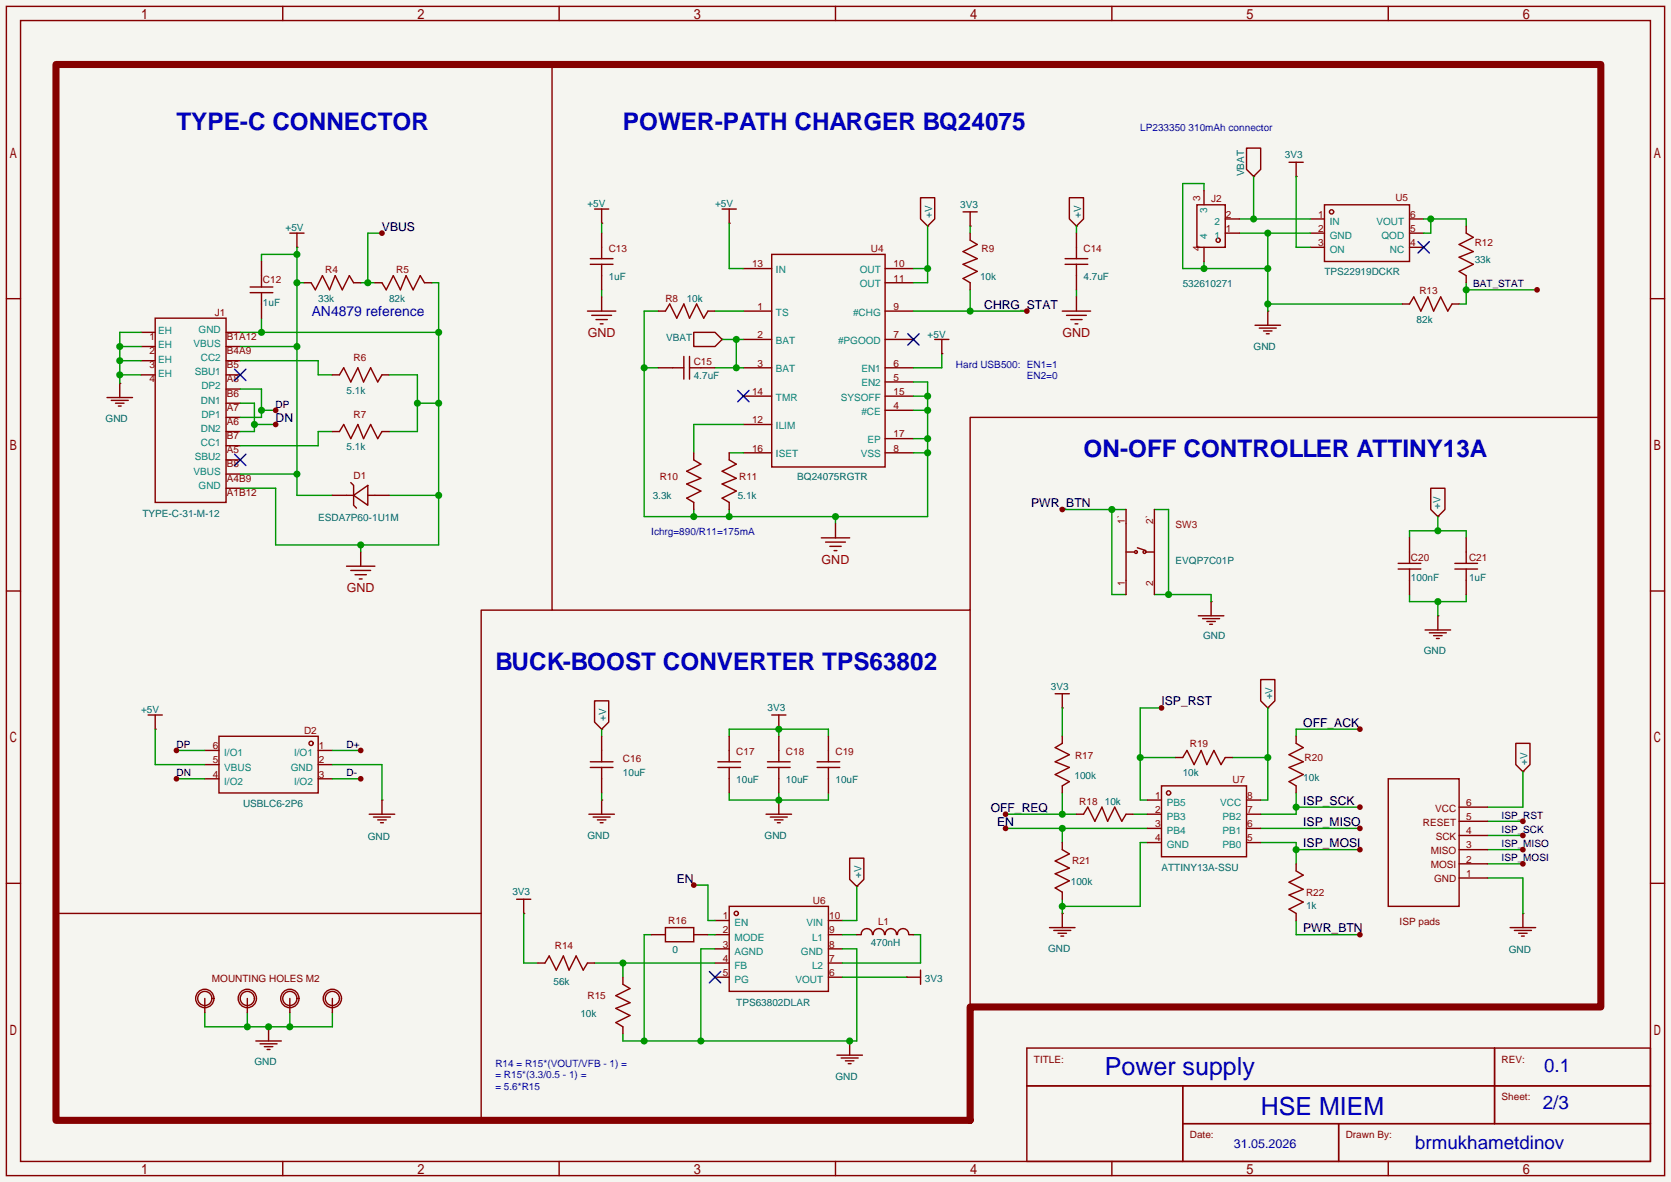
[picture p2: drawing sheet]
<svg xmlns="http://www.w3.org/2000/svg" width="299mm" height="212mm" viewBox="0 0 299 212" stroke-linecap="round" stroke-linejoin="round" font-family="sans-serif">
<path d="M0 0h299.5v211.8h-299.5z" fill="#f5f5f0"/>
<g fill="none" stroke="#850000" stroke-width=".25">
<path d="M1.1 1.1h297.2v209.6h-297.2zM3.7 3.7h292.1v204.5h-292.1zM50.7 1.1v2.6M98.9 11.6v97.7h75v-34.5h113M100.2 1.1v2.6M149.7 1.1v2.6M199.3 1.1v2.6M248.8 1.1v2.6M129.4 37.5h2.6M130.7 37.5v2.5M165 35.4h2.5v3.8l-1.3 1.3-1.2-1.3zM172.6 38h2.5"/>
<path d="M173.9 38v2.5M223.4 26.5h2.5v3.9l-1.2 1.2-1.3-1.2zM224.7 31.6h.1M231 29.1h2.6M232.3 31.6h.1M232.3 29.1v2.5M234.8 39.2h2.6M237.4 36.7h15.2v10.2h-15.2zM252.6 39.2h2.5M1.1 53.5h2.6M25.3 59.6h2.5M27.8 57h12.7v33h-12.7z"/>
<path d="M40.5 59.6h2.6M51.9 41.8h2.6M53.2 44.3h.1M53.2 41.8v2.5M124.3 59.6h3.8l1.3 1.2-1.3 1.3h-3.8zM130.7 40h.1M133.2 55.8h5.1M133.2 48.1h5.1M138.3 45.6h20.3v38.1h-20.3zM158.6 55.8h5.1M158.6 48.1h5.1M158.6 50.7h5.1"/>
<path d="M166.2 40.5h.1M173.9 40.5h.1M224.9 58.3h4.6M225.7 58.8h3M226.4 59.3h1.6M226.9 59.8h.6M227.2 55.8h.1M227.2 55.8v2.5M234.8 41.8h2.6M234.8 44.3h2.6M252.6 41.8h2.5M252.6 44.3h2.5"/>
<path d="M295.8 53.5h2.5M19.2 71.2h4.5M19.9 71.8h3.1M20.7 72.3h1.5M21.2 72.8h.5M21.5 68.7h.1M21.5 68.7v2.5M25.3 67.2h2.5M25.3 64.6h2.5M25.3 62.1h2.5M40.5 72.3h2.6M40.5 79.9h2.6"/>
<path d="M40.5 77.3h2.6M40.5 74.8h2.6M40.5 69.7h2.6M40.5 67.2h2.6M40.5 64.6h2.6M40.5 62.1h2.6M129.4 60.8h.1M133.2 60.8h5.1M133.2 65.9h5.1M133.2 76.1h5.1M133.2 71h5.1M158.6 60.8h5.1"/>
<path d="M158.6 65.9h5.1M158.6 73.5h5.1M158.6 68.5h5.1M158.6 71h5.1M158.6 78.6h5.1M40.5 87.5h2.6M40.5 85h2.6M40.5 82.4h2.6M133.2 81.2h5.1M158.6 81.2h5.1M256.4 87.5h2.6v3.8l-1.3 1.3-1.3-1.3zM257.7 92.6h.1"/>
<path d="M1.1 105.9h2.6M98.9 109.3h-12.7v91.5M173.9 109.3v71.2M214.8 110.4h4.5M215.5 110.9h3.1M216.3 111.4h1.5M216.8 111.9h.5M217 107.8h.1M217 107.8v2.6M255.4 112.9h4.6M256.2 113.4h3M256.9 113.9h1.5"/>
<path d="M257.4 114.4h.5M257.7 110.4h.1M257.7 110.4v2.5M295.8 105.9h2.5M106.6 125.6h2.5v3.8l-1.3 1.3-1.2-1.3zM107.8 130.7h.1M138.3 128.1h2.5M139.6 130.7h.1M139.6 128.1v2.6M189.1 124.3h2.5M190.4 126.9h.1M190.4 124.3v2.6"/>
<path d="M225.9 121.8h2.6v3.8l-1.3 1.3-1.3-1.3zM227.2 126.9h.1M271.7 133.2h2.5v3.8l-1.3 1.3-1.2-1.3zM272.9 138.3h.1M1.1 158.3h2.6M105.5 145.9h4.6M106.3 146.4h3M107.1 146.9h1.5M107.6 147.4h.5M107.8 143.4h.1M107.8 143.4v2.5M137.3 145.9h4.6"/>
<path d="M138 146.4h3.1M138.8 146.9h1.5M139.3 147.4h.5M139.6 143.4h.1M139.6 143.4v2.5M152.3 153.8h2.5v3.8l-1.3 1.3-1.2-1.3zM153.5 158.9h.1M295.8 158.3h2.5M92.6 161.2h2.5M93.9 163.7h.1M93.9 161.2v2.5M128.1 175.1h2.6"/>
<path d="M128.1 165h2.6M128.1 167.5h2.6M128.1 170.1h2.6M128.1 172.6h2.6M130.7 162.4h17.8v15.3h-17.8zM148.5 175.1h2.5M148.5 165h2.5M148.5 167.5h2.5M148.5 170.1h2.5M148.5 172.6h2.5M162.4 175.1h.1M162.4 175.1h2.6"/>
<path d="M165 173.9v2.5M188.1 166.2h4.6M188.8 166.8h3.1M189.6 167.3h1.5M190.1 167.8h.5M190.4 163.7h.1M190.4 163.7v2.5M270.6 166.2h4.6M271.4 166.8h3M272.2 167.3h1.5M272.7 167.8h.5M272.9 163.7h.1"/>
<path d="M272.9 163.7v2.5M150 189.1h4.6M150.7 189.6h3.1M151.5 190.1h1.5M152 190.6h.5M152.3 186.6h.1M152.3 186.6v2.5M50.7 208.2v2.5M100.2 208.2v2.5M149.7 208.2v2.5M199.3 208.2v2.5M248.8 208.2v2.5"/>
<circle cx="238.6" cy="38" r=".38"/>
<circle cx="132" cy="163.7" r=".38"/>
</g>
<path d="M162.7 59.8l2 2M164.7 59.8l-2 2M254.1 43.3l2.1 2M256.2 43.3l-2.1 2M42 66.2l2.1 2M44.1 66.2l-2.1 2M132.2 70l2 2M134.2 70l-2 2M42 81.4l2.1 2M44.1 81.4l-2.1 2M127.1 174.1l2.1 2M129.2 174.1l-2.1 2" fill="none" stroke="#000085" stroke-width=".25"/>
<path d="M10 11.6h276.9v168.9h-113v20.3h-163.9z" fill="none" stroke="#850000" stroke-width="1.3"/>
<path d="M43.1 59.6h35.5M46.9 57v2.6M77.3 50.7h1.3v47h-29.2v-10.2h-6.3M69.7 67.2h5.1v10.1h-5.1M74.8 72.3h3.8M64.6 97.7v1.2M69.7 88.8h8.9" fill="none" stroke="#009600" stroke-width=".25"/>
<g fill="#009600">
<circle cx="78.6" cy="88.8" r=".63"/>
<circle cx="78.6" cy="72.3" r=".63"/>
<circle cx="64.6" cy="97.7" r=".63"/>
<circle cx="78.6" cy="59.6" r=".63"/>
<circle cx="46.9" cy="59.6" r=".63"/>
<circle cx="74.8" cy="72.3" r=".63"/>
</g>
<path d="M130.7 40v8.1h2.5M93.9 163.7v8.9h2.5M106.6 172.6h21.5M111.6 172.6v2.5" fill="none" stroke="#009600" stroke-width=".25"/>
<circle cx="111.6" cy="172.6" r=".63" fill="#009600"/>
<path d="M116.7 167.5h-1.3v19.1M128.1 170.1h-2.5v16.5M151 170.1h2.5v16.5h-41.9v-1.3" fill="none" stroke="#009600" stroke-width=".25"/>
<g fill="#009600">
<circle cx="125.6" cy="186.6" r=".63"/>
<circle cx="115.4" cy="186.6" r=".63"/>
<circle cx="152.3" cy="186.6" r=".63"/>
</g>
<path d="M180.2 148.5h25.4M190.4 148.5v2.5" fill="none" stroke="#009600" stroke-width=".25"/>
<circle cx="190.4" cy="148.5" r=".63" fill="#009600"/>
<circle cx="180.2" cy="148.5" r=".51" fill="#850000"/>
<path d="M252.6 106.6v1.2h10.2v-1.2M257.7 107.8v2.6" fill="none" stroke="#009600" stroke-width=".25"/>
<circle cx="257.7" cy="107.8" r=".63" fill="#009600"/>
<path d="M252.6 96.4v-1.3h10.2v1.3M257.7 92.6v2.5" fill="none" stroke="#009600" stroke-width=".25"/>
<circle cx="257.7" cy="95.1" r=".63" fill="#009600"/>
<path d="M215.8 34.2v-1.3h-3.8v15.2h15.2M215.8 46.9v1.2M222.1 41.8h12.7M227.2 41.8v14M227.2 54.5h24.1" fill="none" stroke="#009600" stroke-width=".25"/>
<g fill="#009600">
<circle cx="227.2" cy="41.8" r=".63"/>
<circle cx="227.2" cy="48.1" r=".63"/>
<circle cx="227.2" cy="54.5" r=".63"/>
<circle cx="215.8" cy="48.1" r=".63"/>
</g>
<path d="M222.1 39.2h12.7M224.7 31.6v7.6" fill="none" stroke="#009600" stroke-width=".25"/>
<circle cx="224.7" cy="39.2" r=".63" fill="#009600"/>
<path d="M153.5 158.9v6.1h-2.5M205.6 151h-1.3v11.4h-13.9M151 175.1h11.4M190.4 161.2v2.5" fill="none" stroke="#009600" stroke-width=".25"/>
<circle cx="190.4" cy="162.4" r=".63" fill="#009600"/>
<path d="M220.9 135.8h6.3M227.2 126.9v16.5h-1.3" fill="none" stroke="#009600" stroke-width=".25"/>
<circle cx="227.2" cy="135.8" r=".63" fill="#009600"/>
<path d="M118 55.8h-2.6v36.8h50.8v-24.1h-2.5M115.4 65.9h2.6M163.7 78.6h2.5M163.7 73.5h2.5M163.7 71h2.5M124.3 91.3v1.3M130.7 91.3v1.3M149.7 92.6v1.3M163.7 81.2h2.5" fill="none" stroke="#009600" stroke-width=".25"/>
<g fill="#009600">
<circle cx="166.2" cy="71" r=".63"/>
<circle cx="166.2" cy="73.5" r=".63"/>
<circle cx="166.2" cy="78.6" r=".63"/>
<circle cx="166.2" cy="81.2" r=".63"/>
<circle cx="149.7" cy="92.6" r=".63"/>
<circle cx="130.7" cy="92.6" r=".63"/>
<circle cx="124.3" cy="92.6" r=".63"/>
<circle cx="115.4" cy="65.9" r=".63"/>
</g>
<path d="M128.1 65.9h5.1M129.4 60.8h3.8M132 60.8v5.1M130.7 81.2h2.5" fill="none" stroke="#009600" stroke-width=".25"/>
<g fill="#009600">
<circle cx="132" cy="60.8" r=".63"/>
<circle cx="132" cy="65.9" r=".63"/>
</g>
<path d="M64.6 50.7h2.6M68.5 41.8h-2.6v8.9" fill="none" stroke="#009600" stroke-width=".25"/>
<circle cx="65.9" cy="50.7" r=".63" fill="#009600"/>
<circle cx="68.5" cy="41.8" r=".51" fill="#850000"/>
<path d="M25.3 59.6h-3.8v9.1M21.5 67.2h3.8M21.5 64.6h3.8M21.5 62.1h3.8" fill="none" stroke="#009600" stroke-width=".25"/>
<g fill="#009600">
<circle cx="21.5" cy="67.2" r=".63"/>
<circle cx="21.5" cy="64.6" r=".63"/>
<circle cx="21.5" cy="62.1" r=".63"/>
</g>
<path d="M43.1 72.3h2.5v5h-2.5M45.6 76.1h3.8" fill="none" stroke="#009600" stroke-width=".25"/>
<circle cx="45.6" cy="76.1" r=".63" fill="#009600"/>
<circle cx="49.4" cy="76.1" r=".51" fill="#850000"/>
<path d="M43.1 69.7h3.8v5.1h-3.8M46.9 73.5h2.5" fill="none" stroke="#009600" stroke-width=".25"/>
<circle cx="46.9" cy="73.5" r=".63" fill="#009600"/>
<circle cx="49.4" cy="73.5" r=".51" fill="#850000"/>
<path d="M43.1 64.6h13.9v2.6h2.6M59.6 77.3h-2.6v2.6h-13.9M190.4 126.9v5.1M180.2 145.9h12.7M190.4 142.1v3.8" fill="none" stroke="#009600" stroke-width=".25"/>
<circle cx="190.4" cy="145.9" r=".63" fill="#009600"/>
<circle cx="180.2" cy="145.9" r=".51" fill="#850000"/>
<path d="M232.3 142.1v3.8h-6.4M232.3 144.7h11.4" fill="none" stroke="#009600" stroke-width=".25"/>
<circle cx="232.3" cy="144.7" r=".63" fill="#009600"/>
<circle cx="243.7" cy="144.7" r=".51" fill="#850000"/>
<path d="M272.9 138.3v6.4h-6.3M225.9 151h6.4v3.8M232.3 152.3h11.4M266.6 157.4h6.3v6.3" fill="none" stroke="#009600" stroke-width=".25"/>
<circle cx="232.3" cy="152.3" r=".63" fill="#009600"/>
<circle cx="243.7" cy="152.3" r=".51" fill="#850000"/>
<path d="M225.9 148.5h17.8" fill="none" stroke="#009600" stroke-width=".25"/>
<circle cx="243.7" cy="148.5" r=".51" fill="#850000"/>
<path d="M204.3 135.8h6.4M208.2 126.9h-3.9v16.5h1.3" fill="none" stroke="#009600" stroke-width=".25"/>
<circle cx="204.3" cy="135.8" r=".63" fill="#009600"/>
<circle cx="208.2" cy="126.9" r=".51" fill="#850000"/>
<path d="M124.3 158.6h2.6v6.4h1.2" fill="none" stroke="#009600" stroke-width=".25"/>
<circle cx="124.3" cy="158.6" r=".51" fill="#850000"/>
<path d="M232.3 165v2.5h11.4" fill="none" stroke="#009600" stroke-width=".25"/>
<circle cx="243.7" cy="167.5" r=".51" fill="#850000"/>
<path d="M243.7 130.7h-11.4v1.3" fill="none" stroke="#009600" stroke-width=".25"/>
<circle cx="243.7" cy="130.7" r=".51" fill="#850000"/>
<path d="M232.3 31.6v12.7h2.5M255.1 39.2h7.7v1.3M256.4 39.2v2.6h-1.3M203.1 145.9h2.5M126.9 167.5h1.2" fill="none" stroke="#009600" stroke-width=".25"/>
<circle cx="256.4" cy="39.2" r=".63" fill="#009600"/>
<path d="M190.4 91.3h11.4M199.3 91.3v15.3h2.5" fill="none" stroke="#009600" stroke-width=".25"/>
<circle cx="199.3" cy="91.3" r=".63" fill="#009600"/>
<circle cx="190.4" cy="91.3" r=".51" fill="#850000"/>
<path d="M130.7 132v-1.3h17.8v1.3M139.6 130.7v1.3" fill="none" stroke="#009600" stroke-width=".25"/>
<circle cx="139.6" cy="130.7" r=".63" fill="#009600"/>
<path d="M130.7 142.1v1.3h17.8v-1.3M139.6 142.1v1.3" fill="none" stroke="#009600" stroke-width=".25"/>
<circle cx="139.6" cy="143.4" r=".63" fill="#009600"/>
<path d="M128.1 55.8h5.1M107.8 130.7v1.3M107.8 142.1v1.3M266.6 154.8h6.3" fill="none" stroke="#009600" stroke-width=".25"/>
<circle cx="272.9" cy="154.8" r=".51" fill="#850000"/>
<path d="M266.6 152.3h6.3" fill="none" stroke="#009600" stroke-width=".25"/>
<circle cx="272.9" cy="152.3" r=".51" fill="#850000"/>
<path d="M266.6 149.7h6.3" fill="none" stroke="#009600" stroke-width=".25"/>
<circle cx="272.9" cy="149.7" r=".51" fill="#850000"/>
<path d="M266.6 147.2h6.3" fill="none" stroke="#009600" stroke-width=".25"/>
<circle cx="272.9" cy="147.2" r=".51" fill="#850000"/>
<path d="M53.2 44.3v44.5h6.4M53.2 50.7h1.3M53.2 45.6h-6.3v1.3M43.1 62.1h10.1M43.1 85h10.1" fill="none" stroke="#009600" stroke-width=".25"/>
<g fill="#009600">
<circle cx="53.2" cy="62.1" r=".63"/>
<circle cx="53.2" cy="50.7" r=".63"/>
<circle cx="53.2" cy="85" r=".63"/>
<circle cx="53.2" cy="45.6" r=".63"/>
</g>
<g fill="none" stroke="#850000" stroke-width=".25">
<path d="M64.6 98.9v2.6M62.1 101.5h5.1M62.9 102.2h3.5M63.6 103h2.1M64.4 103.8h.5M36.7 134.5h2.5M36.7 137h2.5M36.7 139.6h2.5M39.2 132h17.8v10.1h-17.8zM57 134.5h2.6M57 137h2.6M57 139.6h2.6"/>
<circle cx="55.8" cy="133.2" r=".38"/>
</g>
<path d="M31.6 134.5h5.1" fill="none" stroke="#009600" stroke-width=".25"/>
<circle cx="31.6" cy="134.5" r=".51" fill="#850000"/>
<path d="M31.6 139.6h5.1" fill="none" stroke="#009600" stroke-width=".25"/>
<circle cx="31.6" cy="139.6" r=".51" fill="#850000"/>
<g fill="none" stroke="#850000" stroke-width=".25">
<path d="M147.2 96.4h5.1M148 97.2h3.5M148.7 97.9h2M149.5 98.7h.5M149.7 93.9v2.5M26.5 128.1h2.6M27.8 130.7h.1M27.8 128.1v2.6M66.2 145.9h4.5M66.9 146.4h3.1M67.7 146.9h1.5M68.2 147.4h.5"/>
<path d="M68.5 143.4h.1M68.5 143.4v2.5"/>
</g>
<path d="M163.7 48.1h2.5M166.2 40.5v10.2h-2.5M27.8 130.7v6.3h8.9M59.6 137h8.9v6.4M151 167.5h2.5M163.7 167.5h1.3v5.1h-14" fill="none" stroke="#009600" stroke-width=".25"/>
<circle cx="166.2" cy="48.1" r=".63" fill="#009600"/>
<path d="M163.7 55.8h20.3M173.9 51.9v3.9M192.9 51.9v1.3" fill="none" stroke="#009600" stroke-width=".25"/>
<circle cx="173.9" cy="55.8" r=".63" fill="#009600"/>
<circle cx="184" cy="55.8" r=".51" fill="#850000"/>
<path d="M190.4 55.8h5.1M191.1 56.5h3.6M191.9 57.3h2M192.7 58h.5M192.9 53.2v2.6" fill="none" stroke="#850000" stroke-width=".25"/>
<path d="M173.9 40.5v1.3M262.8 50.7v3.8h-1.3M262.8 51.9h12.7" fill="none" stroke="#009600" stroke-width=".25"/>
<circle cx="262.8" cy="51.9" r=".63" fill="#009600"/>
<circle cx="275.5" cy="51.9" r=".51" fill="#850000"/>
<g fill="none" stroke="#850000" stroke-width=".25">
<path d="M106.6 37.5h2.5M107.8 37.5v2.5M191.6 35.4h2.6v3.8l-1.3 1.3-1.3-1.3zM214.5 36.7h5.1v7.6h-5.1zM215.8 34.2v2.5M219.6 39.2h2.5M44.8 52.5h4.1M44.8 51.4h4.1M46.9 46.9v4.5M46.9 52.5v4.5M54.5 50.7h1.3l.7 1.2 1.3-2.5 1.3 2.5 1-2.5 1.2 2.5 1.3-2.5 .8 1.3h1.2M67.2 50.7h1.3l.7 1.2 1.3-2.5 1.3 2.5 1-2.5 1.2 2.5 1.3-2.5 .8 1.3h1.2"/>
<path d="M105.3 55.8h5.1M105.8 47.4h4.1M105.8 46.4h4.1M106 56.5h3.6M106.8 57.3h2M107.6 58h.5M107.8 40h.1M107.8 41.8v4.6M107.8 47.4v4.5M107.8 53.2v2.6M118 55.8h1.3l.7-1.3 1.3 2.5 1.3-2.5 1 2.5 1.2-2.5 1.3 2.5 .8-1.2h1.2M173.9 41.8v1.3l1.2 .7-2.5 1.3 2.5 1.3-2.5 1 2.5 1.2-2.5 1.3 1.3 .8v1.2"/>
<path d="M190.9 47.4h4M190.9 46.4h4M192.9 40.5h.1M192.9 41.8v4.6M192.9 47.4v4.5M215.8 44.3v2.6M219.6 41.8h2.5M251.3 54.5h1.3l.8-1.3 1.2 2.6 1.3-2.6 1 2.6 1.3-2.6 1.3 2.6 .7-1.3h1.3M262.8 40.5v1.3l1.2 .7-2.5 1.3 2.5 1.3-2.5 1 2.5 1.3-2.5 1.2 1.3 .8v1.3M59.6 67.2h1.2l.8-1.3 1.3 2.6 1.2-2.6 1.1 2.6 1.2-2.6 1.3 2.6 .8-1.3h1.2M59.6 77.3h1.2l.8-1.2 1.3 2.5 1.2-2.5 1.1 2.5 1.2-2.5 1.3 2.5 .8-1.3h1.2M118 65.9h4.6"/>
<path d="M122.6 63.9v4M123.6 63.9v4M123.6 65.9h4.5M167.5 60.8h2.6M168.8 63.4h.1M168.8 60.8v2.6M59.6 88.8h3.8M62.9 86.5l.5 .5v3.6l.5 .5M63.4 88.8l2.5-1.8v3.6zM65.9 88.8h3.8M124.3 81.2v1.2l1.3 .8-2.5 1.3 2.5 1.2-2.5 1 2.5 1.3-2.5 1.3 1.2 .7v1.3M130.7 81.2v1.2l1.3 .8-2.6 1.3 2.6 1.2-2.6 1 2.6 1.3-2.6 1.3 1.3 .7v1.3"/>
<path d="M252.6 96.4v4.6M262.8 96.4v4.6M250.6 102h4M250.6 101h4M252.6 102v4.6M260.7 102h4.1M260.7 101h4.1M262.8 102v4.6M105.8 137.5h4.1M105.8 136.5h4.1M107.8 132v4.5M107.8 137.5v4.6"/>
<path d="M128.7 137.5h4M128.7 136.5h4M130.7 132v4.5M130.7 137.5v4.6M137.5 137.5h4.1M137.5 136.5h4.1M139.6 132v4.5M139.6 137.5v4.6M146.4 137.5h4.1M146.4 136.5h4.1M148.5 132v4.5M148.5 137.5v4.6"/>
<path d="M190.4 132v1.2l-1.3 .8 2.5 1.3-2.5 1.2 2.5 1-2.5 1.3 2.5 1.3-1.2 .7v1.3M210.7 135.8h1.3l.7-1.3 1.3 2.5 1.3-2.5 1 2.5 1.3-2.5 1.2 2.5 .8-1.2h1.3M232.3 132v1.2l1.3 .8-2.6 1.3 2.6 1.2-2.6 1 2.6 1.3-2.6 1.3 1.3 .7v1.3M190.4 151v1.3l1.2 .7-2.5 1.3 2.5 1.3-2.5 1 2.5 1.3-2.5 1.2 1.3 .8v1.3M192.9 145.9h1.3l.7-1.2 1.3 2.5 1.3-2.5 1 2.5 1.3-2.5 1.2 2.5 .8-1.3h1.3M205.6 145.9h2.6M205.6 143.4h2.6M205.6 148.5h2.6M205.6 151h2.6M208.2 140.8h15.2v12.7h-15.2zM223.4 145.9h2.5M223.4 143.4h2.5"/>
<path d="M223.4 148.5h2.5M223.4 151h2.5M232.3 154.8v1.3l1.3 .7-2.6 1.3 2.6 1.3-2.6 1 2.6 1.3-2.6 1.2 1.3 .8v1.3M96.4 172.6h1.3l.7-1.3 1.3 2.6 1.3-2.6 1 2.6 1.3-2.6 1.2 2.6 .8-1.3h1.3M111.6 175.1v1.3l1.3 .8-2.5 1.2 2.5 1.3-2.5 1 2.5 1.3-2.5 1.3 1.2 .7v1.3M116.7 167.5h2.6M119.3 166.2h5v2.6h-5zM124.3 167.5h2.6M153.5 167.5h.8M154.3 167.5a1.01 1.01 0 0 1 1-1.1 1.01 1.01 0 0 1 1.1 1.1M156.5 167.5a1.01 1.01 0 0 1 1-1.1 1.01 1.01 0 0 1 1 1.1M158.6 167.5a1.01 1.01 0 0 1 1.1-1.1 1.01 1.01 0 0 1 1 1.1"/>
<path d="M160.8 167.5a1.01 1.01 0 0 1 1-1.1 1.01 1.01 0 0 1 1.1 1.1M162.9 167.5h.8"/>
<circle cx="218.3" cy="43.1" r=".38"/>
<circle cx="209.4" cy="142.1" r=".38"/>
</g>
<path d="M107.8 40v1.8M107.8 51.9v1.3M192.9 40.5v1.3M133.2 76.1h-8.9v5.1M168.8 63.4v2.5h-5.1M59.6 139.6h5" fill="none" stroke="#009600" stroke-width=".25"/>
<circle cx="64.6" cy="139.6" r=".51" fill="#850000"/>
<path d="M59.6 134.5h5" fill="none" stroke="#009600" stroke-width=".25"/>
<circle cx="64.6" cy="134.5" r=".51" fill="#850000"/>
<path d="M206.9 91.3h2.5v15.3M206.9 106.6h10.1v1.2" fill="none" stroke="#009600" stroke-width=".25"/>
<circle cx="209.4" cy="106.6" r=".63" fill="#009600"/>
<g fill="none" stroke="#850000" stroke-width=".25">
<path d="M201.8 91.3v15.3M201.8 98.9h1.5M203.8 98.2l1.6 .5M205.4 98.9h1.5M206.9 91.3v15.3M248.8 139.6h12.7v22.8h-12.7zM261.5 144.7h5.1M261.5 147.2h5.1M261.5 154.8h5.1M261.5 149.7h5.1M261.5 152.3h5.1M261.5 157.4h5.1"/>
<path d="M45.8 186.6h4.6M46.6 187.1h3.1M47.4 187.6h1.5M47.9 188.1h.5M48.1 184h.1M48.1 184v2.6M184 187.8h111.8v20.4h-111.8zM184 194.6h111.8M212 194.6v13.6M267.8 187.8v13.6M212 201.4h83.8M239.9 201.4v6.8"/>
<circle cx="203.6" cy="98.9" r=".25"/>
<circle cx="205.1" cy="98.9" r=".25"/>
</g>
<path d="M36.7 181.5v2.5h22.9v-2.5M44.3 181.5v2.5M51.9 181.5v2.5" fill="none" stroke="#009600" stroke-width=".25"/>
<g fill="#009600">
<circle cx="44.3" cy="184" r=".63"/>
<circle cx="48.1" cy="184" r=".63"/>
<circle cx="51.9" cy="184" r=".63"/>
</g>
<g fill="none" stroke="#850000" stroke-width=".25">
<path d="M10 163.7h76.2M36.7 178.9v2.6M44.3 178.9v2.6M51.9 178.9v2.6M59.6 178.9v2.6"/>
<circle cx="36.7" cy="178.9" r="1.64"/>
<circle cx="36.7" cy="178.9" r="1.27"/>
<circle cx="44.3" cy="178.9" r="1.64"/>
<circle cx="44.3" cy="178.9" r="1.27"/>
<circle cx="51.9" cy="178.9" r="1.64"/>
<circle cx="51.9" cy="178.9" r="1.27"/>
<circle cx="59.6" cy="178.9" r="1.64"/>
<circle cx="59.6" cy="178.9" r="1.27"/>
</g>
<g font-size="4.5" fill="#0000c2">
<text x="198" y="192.7">Power supply</text>
<text x="225.9" y="199.8">HSE MIEM</text>
</g>
<g font-size="4.4" fill="#0000c2">
<text x="31.6" y="23.2">TYPE-C CONNECTOR</text>
<text x="111.6" y="23.2">POWER-PATH CHARGER BQ24075</text>
<text x="194.2" y="82">ON-OFF CONTROLLER ATTINY13A</text>
<text x="88.8" y="120.1">BUCK-BOOST CONVERTER TPS63802</text>
</g>
<g font-size="3.4" fill="#0000c2">
<text x="276.7" y="192.2">0.1</text>
<text x="276.5" y="198.8">2/3</text>
<text x="253.6" y="205.9">brmukhametdinov</text>
</g>
<text font-size="2.5" fill="#0000c2" x="55.9" y="56.6">AN4879 reference</text>
<g font-size="2.2">
<text x="68.5" y="41.3">VBUS</text>
<text x="176.4" y="55.3">CHRG_STAT</text>
<text x="49.4" y="75.6">DN</text>
<text x="184.8" y="90.9">PWR_BTN</text>
<text x="208.2" y="126.4">ISP_RST</text>
<text x="233.6" y="130.2">OFF_ACK</text>
<text x="177.5" y="145.5">OFF_REQ</text>
<text x="178.7" y="148">EN</text>
<text x="233.6" y="144.2">ISP_SCK</text>
<text x="233.6" y="148">ISP_MISO</text>
<text x="233.6" y="151.8">ISP_MOSI</text>
<text x="121.3" y="158.2">EN</text>
<text x="233.6" y="167.1">PWR_BTN</text>
</g>
<g font-size="2.2" fill="#a90000">
<text x="105.3" y="60.4">GND</text>
<text x="190.4" y="60.4">GND</text>
<text x="147.2" y="101">GND</text>
<text x="62.2" y="106.1">GND</text>
</g>
<text font-size="2.2" fill="#0000c2" x="221.1" y="205.7">31.05.2026</text>
<g font-size="1.8" fill="#0000c2">
<text x="204.3" y="23.6">LP233350 310mAh connector</text>
<text x="171.3" y="66">Hard USB500: EN1=1</text>
<text x="184" y="68">EN2=0</text>
<text x="116.7" y="95.9">Ichrg=890/R11=175mA</text>
<text x="88.8" y="191.2">R14 = R15*(VOUT/VFB - 1) =</text>
<text x="88.8" y="193.2">= R15*(3.3/0.5 - 1) =</text>
<text x="88.8" y="195.3">= 5.6*R15</text>
</g>
<g font-size="1.8" fill="#006464">
<text x="230.3" y="28.4">3V3</text>
<text x="222.9" y="31.6" transform="rotate(-90 222.9 31.6)">VBAT</text>
<text x="51.2" y="41.3">+5V</text>
<text x="105.3" y="37.1">+5V</text>
<text x="128.1" y="37.1">+5V</text>
<text x="167.1" y="39" transform="rotate(-90 167.1 39)">+V</text>
<text x="172.1" y="37.3">3V3</text>
<text x="193.7" y="39" transform="rotate(-90 193.7 39)">+V</text>
<text x="264.3" y="47.2">33k</text>
<text x="109.1" y="50.2">1uF</text>
<text x="175.6" y="50.2">10k</text>
<text x="194.2" y="50.2">4.7uF</text>
<text x="212" y="51.5">532610271</text>
<text x="237.4" y="49.2">TPS22919DCKR</text>
<text x="47.1" y="54.8">1uF</text>
<text x="57" y="54">33k</text>
<text x="69.7" y="54">82k</text>
<text x="123.1" y="54">10k</text>
<text x="253.9" y="57.8">82k</text>
<text x="119.4" y="61.1">VBAT</text>
<text x="166.2" y="60.5">+5V</text>
<text x="224.7" y="62.7">GND</text>
<text x="62.1" y="70.5">5.1k</text>
<text x="124.3" y="68">4.7uF</text>
<text x="18.9" y="75.6">GND</text>
<text x="62.1" y="80.7">5.1k</text>
<text x="117" y="89.3">3.3k</text>
<text x="132.2" y="89.3">5.1k</text>
<text x="142.9" y="86">BQ24075RGTR</text>
<text x="25.5" y="92.6">TYPE-C-31-M-12</text>
<text x="57" y="93.4">ESDA7P60-1U1M</text>
<text x="258.2" y="91.3" transform="rotate(-90 258.2 91.3)">+V</text>
<text x="210.7" y="101">EVQP7C01P</text>
<text x="252.9" y="104.1">100nF</text>
<text x="263.3" y="104.1">1uF</text>
<text x="215.6" y="114.5">GND</text>
<text x="255.1" y="117.3">GND</text>
<text x="188.3" y="123.6">3V3</text>
<text x="228" y="125.3" transform="rotate(-90 228 125.3)">+V</text>
<text x="25.3" y="127.7">+5V</text>
<text x="108.6" y="129.2" transform="rotate(-90 108.6 129.2)">+V</text>
<text x="137.5" y="127.4">3V3</text>
<text x="273.7" y="137" transform="rotate(-90 273.7 137)">+V</text>
<text x="111.6" y="139.1">10uF</text>
<text x="132" y="140.4">10uF</text>
<text x="140.8" y="140.4">10uF</text>
<text x="149.7" y="140.4">10uF</text>
<text x="192.6" y="139.6">100k</text>
<text x="212" y="139.1">10k</text>
<text x="233.6" y="139.9">10k</text>
<text x="43.6" y="144.7">USBLC6-2P6</text>
<text x="198" y="144.2">10k</text>
<text x="65.9" y="150.6">GND</text>
<text x="105.3" y="150.3">GND</text>
<text x="137" y="150.3">GND</text>
<text x="91.8" y="160.5">3V3</text>
<text x="154.4" y="157.4" transform="rotate(-90 154.4 157.4)">+V</text>
<text x="191.9" y="158.7">100k</text>
<text x="208.2" y="156.1">ATTINY13A-SSU</text>
<text x="234.1" y="162.9">1k</text>
<text x="120.5" y="170.9">0</text>
<text x="156.1" y="169.6">470nH</text>
<text x="187.8" y="170.6">GND</text>
<text x="270.4" y="170.9">GND</text>
<text x="99.2" y="176.5">56k</text>
<text x="165.7" y="176">3V3</text>
<text x="104" y="182.3">10k</text>
<text x="132" y="180.3">TPS63802DLAR</text>
<text x="45.6" y="190.9">GND</text>
<text x="149.7" y="193.5">GND</text>
</g>
<g font-size="1.8" fill="#840000">
<text x="215.1" y="36.1" transform="rotate(-90 215.1 36.1)">3</text>
<text x="219.7" y="41.6">1</text>
<text x="219.7" y="39">2</text>
<text x="236.2" y="39">1</text>
<text x="236.2" y="41.6">2</text>
<text x="252.7" y="41.6">5</text>
<text x="252.7" y="39">6</text>
<text x="134.8" y="47.9">13</text>
<text x="160.1" y="47.9">10</text>
<text x="215.1" y="45" transform="rotate(-90 215.1 45)">4</text>
<text x="236.2" y="44.1">3</text>
<text x="252.7" y="44.1">4</text>
<text x="160.1" y="50.5">11</text>
<text x="135.8" y="55.5">1</text>
<text x="160.1" y="55.5">9</text>
<text x="26.8" y="66">3</text>
<text x="26.8" y="63.5">2</text>
<text x="26.8" y="60.9">1</text>
<text x="40.6" y="66">B5</text>
<text x="40.6" y="63.5">B4A9</text>
<text x="40.6" y="60.9">B1A12</text>
<text x="135.8" y="60.6">2</text>
<text x="135.8" y="65.7">3</text>
<text x="160.1" y="65.7">6</text>
<text x="160.1" y="60.6">7</text>
<text x="26.8" y="68.5">4</text>
<text x="40.6" y="71.1">B6</text>
<text x="40.6" y="68.5">A8</text>
<text x="134.8" y="70.8">14</text>
<text x="160.1" y="68.2">5</text>
<text x="160.1" y="70.8">15</text>
<text x="40.6" y="76.2">A6</text>
<text x="40.6" y="73.6">A7</text>
<text x="134.8" y="75.9">12</text>
<text x="160.1" y="73.3">4</text>
<text x="40.6" y="83.8">B8</text>
<text x="40.6" y="81.2">A5</text>
<text x="40.6" y="78.7">B7</text>
<text x="134.8" y="80.9">16</text>
<text x="160.1" y="80.9">8</text>
<text x="160.1" y="78.4">17</text>
<text x="40.6" y="88.9">A1B12</text>
<text x="40.6" y="86.3">A4B9</text>
<text x="201.6" y="93.9" transform="rotate(-90 201.6 93.9)">1`</text>
<text x="206.7" y="93.9" transform="rotate(-90 206.7 93.9)">2`</text>
<text x="201.6" y="105" transform="rotate(-90 201.6 105)">1</text>
<text x="206.7" y="105" transform="rotate(-90 206.7 105)">2</text>
<text x="38.1" y="136.8">5</text>
<text x="38.1" y="134.3">6</text>
<text x="57.1" y="134.3">1</text>
<text x="57.1" y="136.8">2</text>
<text x="38.1" y="139.4">4</text>
<text x="57.1" y="139.4">3</text>
<text x="207" y="143.2">1</text>
<text x="223.5" y="143.2">8</text>
<text x="207" y="145.7">2</text>
<text x="207" y="148.2">3</text>
<text x="223.5" y="148.2">6</text>
<text x="223.5" y="145.7">7</text>
<text x="255" y="148">RESET</text>
<text x="257.2" y="145.5">VCC</text>
<text x="262.8" y="144.4">6</text>
<text x="262.8" y="147">5</text>
<text x="262.8" y="149.5">4</text>
<text x="207" y="150.8">4</text>
<text x="223.5" y="150.8">5</text>
<text x="256.4" y="155.6">MOSI</text>
<text x="256.4" y="153.1">MISO</text>
<text x="257.3" y="150.5">SCK</text>
<text x="262.8" y="154.6">2</text>
<text x="262.8" y="152.1">3</text>
<text x="257" y="158.2">GND</text>
<text x="262.8" y="157.1">1</text>
<text x="129.6" y="164.8">1</text>
<text x="129.6" y="167.3">2</text>
<text x="148.6" y="167.3">9</text>
<text x="148.6" y="164.8">10</text>
<text x="250.8" y="165.8">ISP pads</text>
<text x="129.6" y="169.8">3</text>
<text x="129.6" y="172.4">4</text>
<text x="148.6" y="172.4">7</text>
<text x="148.6" y="169.8">8</text>
<text x="38" y="176">MOUNTING HOLES M2</text>
<text x="129.6" y="174.9">5</text>
<text x="148.6" y="174.9">6</text>
<text x="185.3" y="190.4">TITLE:</text>
<text x="269.1" y="190.4">REV:</text>
<text x="269.1" y="197.2">Sheet:</text>
<text x="213.2" y="204">Date:</text>
<text x="241.2" y="204">Drawn By:</text>
</g>
<g font-size="1.8" fill="#008484">
<text x="216.3" y="38.2" transform="rotate(-90 216.3 38.2)">3</text>
<text x="217.6" y="40.3">2</text>
<text x="238.3" y="40.3">IN</text>
<text x="246.7" y="40.3">VOUT</text>
<text x="216.3" y="42.9" transform="rotate(-90 216.3 42.9)">4</text>
<text x="217.6" y="42.8">1</text>
<text x="238.3" y="42.8">GND</text>
<text x="238.3" y="45.4">ON</text>
<text x="247.6" y="42.8">QOD</text>
<text x="249.1" y="45.4">NC</text>
<text x="139.1" y="48.9">IN</text>
<text x="154.1" y="48.9">OUT</text>
<text x="154.1" y="51.5">OUT</text>
<text x="28.3" y="59.9">EH</text>
<text x="35.6" y="59.6">GND</text>
<text x="139.1" y="56.6">TS</text>
<text x="152.9" y="56.6">#CHG</text>
<text x="28.3" y="65">EH</text>
<text x="28.3" y="62.4">EH</text>
<text x="34.7" y="62.2">VBUS</text>
<text x="36" y="64.7">CC2</text>
<text x="139.1" y="61.6">BAT</text>
<text x="150.2" y="61.6">#PGOOD</text>
<text x="28.3" y="67.5">EH</text>
<text x="34.9" y="67.3">SBU1</text>
<text x="36.1" y="69.8">DP2</text>
<text x="139.1" y="66.7">BAT</text>
<text x="139.1" y="71.8">TMR</text>
<text x="150.7" y="71.8">SYSOFF</text>
<text x="154.4" y="69.3">EN2</text>
<text x="154.4" y="66.7">EN1</text>
<text x="36" y="77.4">DN2</text>
<text x="36" y="72.3">DN1</text>
<text x="36.1" y="74.9">DP1</text>
<text x="139.1" y="76.9">ILIM</text>
<text x="154.4" y="74.3">#CE</text>
<text x="34.9" y="82.5">SBU2</text>
<text x="36" y="80">CC1</text>
<text x="139.1" y="82">ISET</text>
<text x="154.3" y="82">VSS</text>
<text x="155.5" y="79.4">EP</text>
<text x="34.7" y="85">VBUS</text>
<text x="35.6" y="87.6">GND</text>
<text x="40.2" y="135.5">I/O1</text>
<text x="52.7" y="135.5">I/O1</text>
<text x="40.2" y="140.6">I/O2</text>
<text x="40.2" y="138.1">VBUS</text>
<text x="52.1" y="138.1">GND</text>
<text x="52.7" y="140.6">I/O2</text>
<text x="209.1" y="144.4">PB5</text>
<text x="209.1" y="147">PB3</text>
<text x="209.1" y="149.5">PB4</text>
<text x="218.7" y="144.4">VCC</text>
<text x="219.1" y="149.5">PB1</text>
<text x="219.1" y="147">PB2</text>
<text x="209.1" y="152.1">GND</text>
<text x="219.1" y="152.1">PB0</text>
<text x="131.6" y="166">EN</text>
<text x="144.5" y="166">VIN</text>
<text x="131.6" y="168.6">MODE</text>
<text x="131.6" y="171.1">AGND</text>
<text x="131.6" y="173.6">FB</text>
<text x="143.5" y="171.1">GND</text>
<text x="145.5" y="173.6">L2</text>
<text x="145.5" y="168.6">L1</text>
<text x="131.6" y="176.2">PG</text>
<text x="142.5" y="176.2">VOUT</text>
</g>
<g font-size="1.8" fill="#a90000">
<text x="217" y="36.3">J2</text>
<text x="250.1" y="36">U5</text>
<text x="109.1" y="45.1">C13</text>
<text x="156.1" y="45.1">U4</text>
<text x="175.9" y="45.1">R9</text>
<text x="194.2" y="45.1">C14</text>
<text x="264.3" y="44.1">R12</text>
<text x="47.1" y="50.7">C12</text>
<text x="58.3" y="49">R4</text>
<text x="71" y="49">R5</text>
<text x="254.4" y="52.8">R13</text>
<text x="38.5" y="56.6">J1</text>
<text x="119.3" y="54">R8</text>
<text x="63.4" y="64.7">R6</text>
<text x="124.3" y="65.5">C15</text>
<text x="63.4" y="74.9">R7</text>
<text x="63.4" y="85.8">D1</text>
<text x="118.2" y="86">R10</text>
<text x="132.5" y="86">R11</text>
<text x="210.7" y="94.7">SW3</text>
<text x="252.9" y="100.5">C20</text>
<text x="263.3" y="100.5">C21</text>
<text x="54.5" y="131.5">D2</text>
<text x="111.6" y="136.6">C16</text>
<text x="132" y="135.3">C17</text>
<text x="140.8" y="135.3">C18</text>
<text x="149.7" y="135.3">C19</text>
<text x="192.7" y="136.1">R17</text>
<text x="213.2" y="133.8">R19</text>
<text x="233.8" y="136.3">R20</text>
<text x="220.9" y="140.4">U7</text>
<text x="193.4" y="144.2">R18</text>
<text x="192.2" y="154.9">R21</text>
<text x="145.7" y="162">U6</text>
<text x="234.1" y="160.6">R22</text>
<text x="119.8" y="165.5">R16</text>
<text x="157.4" y="165.8">L1</text>
<text x="99.4" y="170.1">R14</text>
<text x="105.3" y="179">R15</text>
</g>
<g font-size="1.8">
<text x="264" y="51.5">BAT_STAT</text>
<text x="49.4" y="73.1">DP</text>
<text x="31.6" y="134">DP</text>
<text x="62.1" y="134">D+</text>
<text x="31.6" y="139.1">DN</text>
<text x="62.1" y="139.1">D-</text>
<text x="269.1" y="149.3">ISP_SCK</text>
<text x="269.1" y="146.7">ISP_RST</text>
<text x="269.1" y="154.4">ISP_MOSI</text>
<text x="269.1" y="151.8">ISP_MISO</text>
</g>
</svg>
